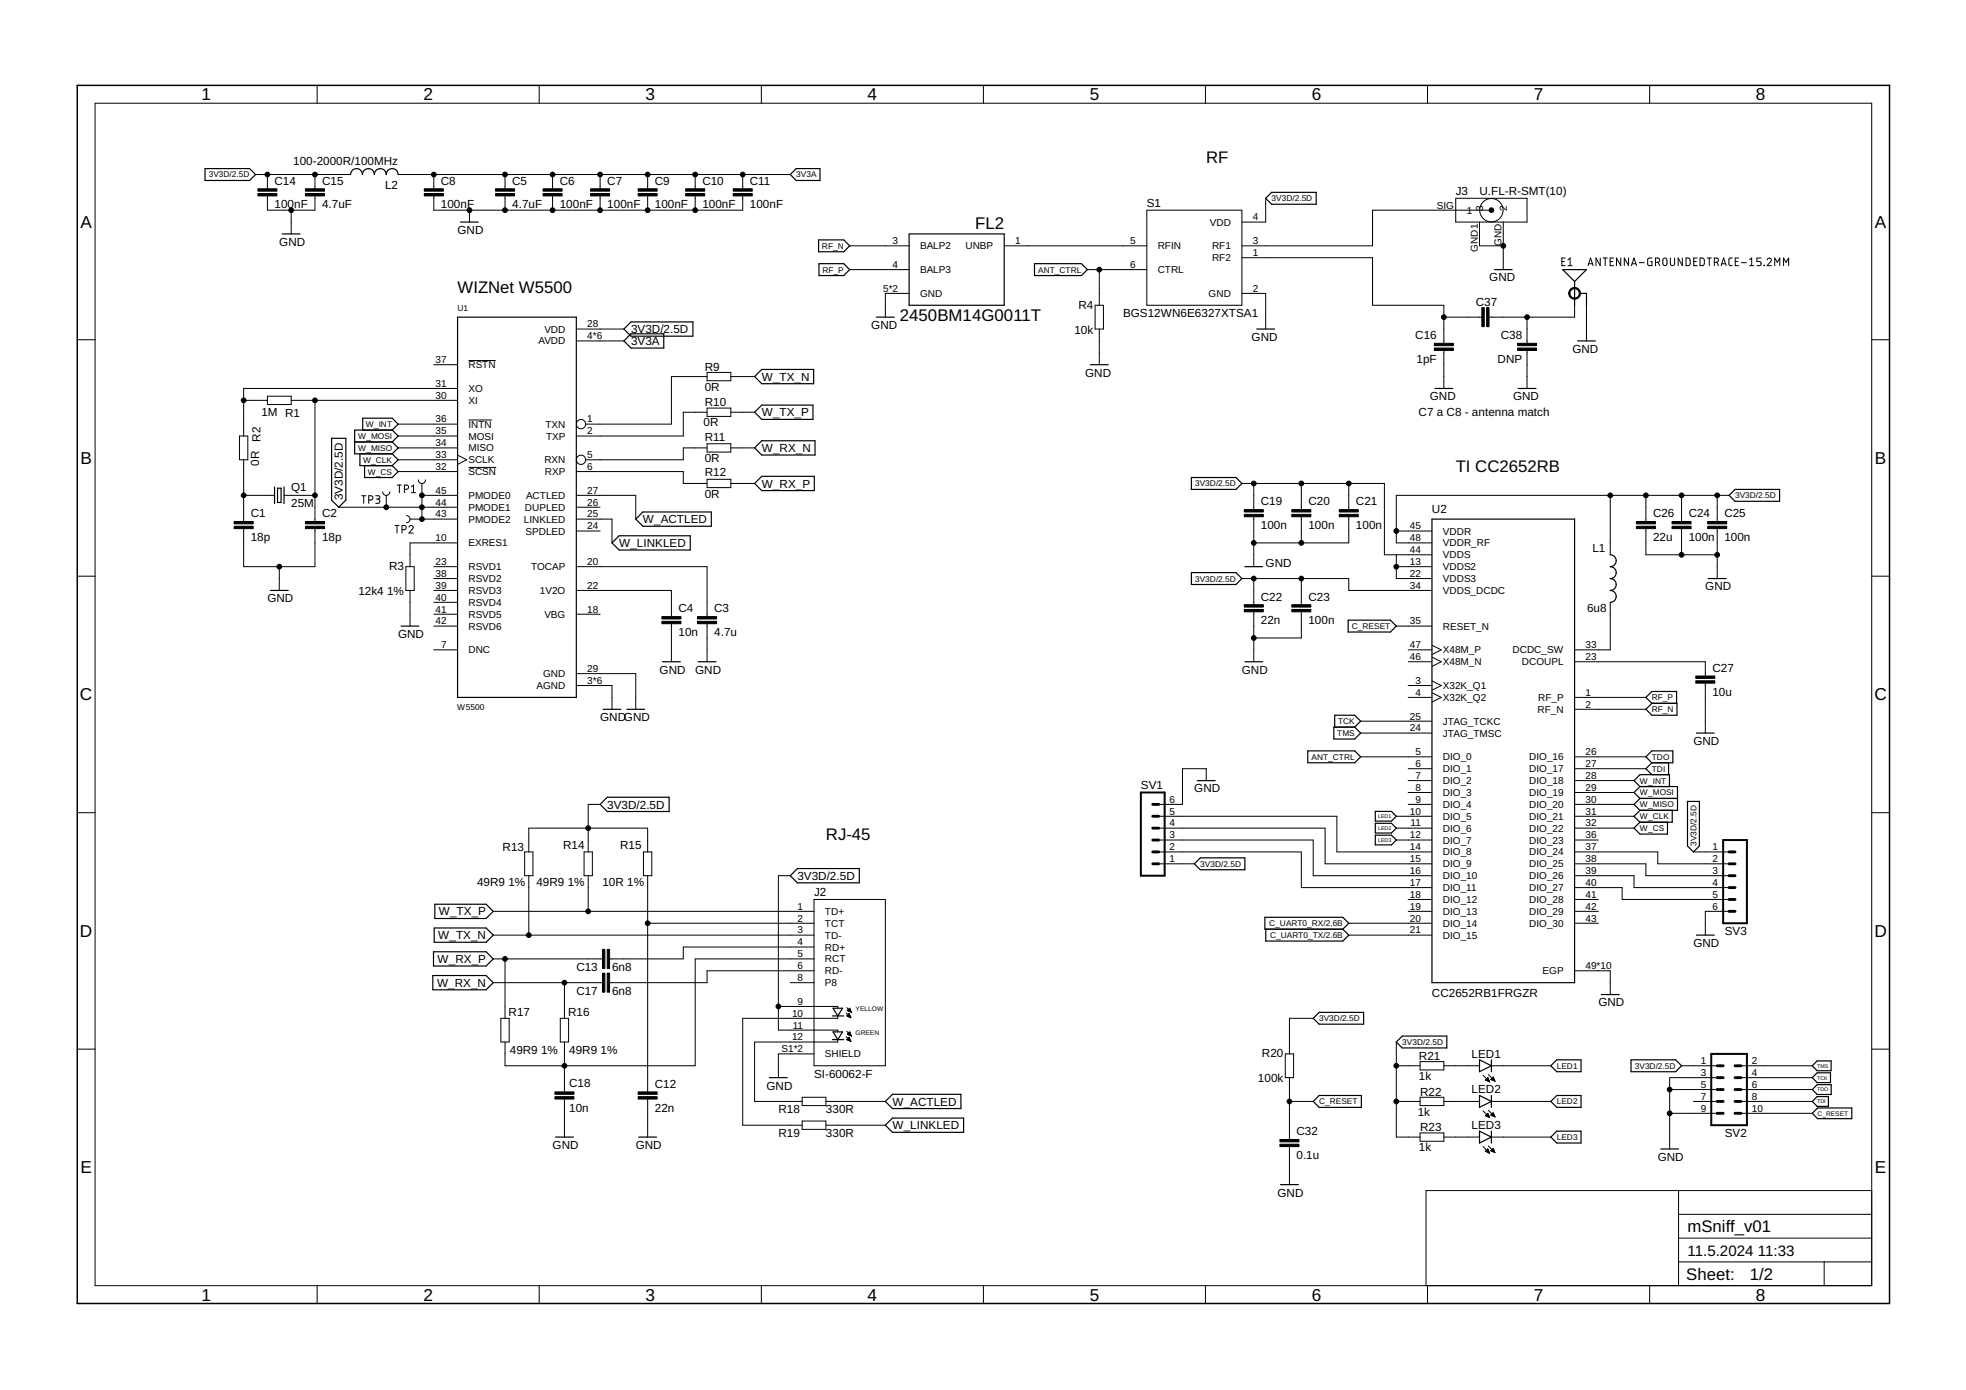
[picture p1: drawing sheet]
<svg xmlns="http://www.w3.org/2000/svg" width="420mm" height="297mm" viewBox="0 0 420 297" stroke-linecap="round" stroke-linejoin="round" font-family="sans-serif">
<g fill="none" stroke="#000" stroke-width=".21">
<path d="M67.8 18.2v3.9M115.2 18.2v3.9M162.7 18.2v3.9M210.2 18.2v3.9M257.6 18.2v3.9M305.1 18.2v3.9M352.6 18.2v3.9M20.3 22.1h379.7v252.6h-379.7zM54.6 37.3h20.3M57.1 37.3v3M67.3 37.3v3M85.1 37.3h83.8"/>
<path d="M92.7 37.3v3M107.9 37.3v3M118.1 37.3v3M128.2 37.3v3M138.4 37.3v3M148.6 37.3v3M158.7 37.3v3M57.1 41.9v3h10.2v-3M62.2 44.9v5.1M92.7 41.9v3h66v-3M100.3 44.9v2.6M107.9 41.9v3"/>
<path d="M118.1 41.9v3M128.2 41.9v3M138.4 41.9v3M148.6 41.9v3M181.6 52.5h12.7M181.6 57.6h12.7M214.6 52.5h30.5M232.4 57.6h12.7M234.9 57.6v7.6M245.1 44.9h20.3v20.3h-20.3zM265.4 55.1h27.9v10.1h15.3v8.2M270.5 42.4v5.1h-5.1"/>
<path d="M311.1 42.4h15.2v5.1h-15.2zM316.2 47.5v5h5.1M318.7 44.9h-25.4v7.6h-27.9M321.3 47.5v10.1M333.8 55.9h.5M334.5 55.1h-.7v1.7h.7M335.1 56.8h.9M335.1 55.5l.5-.4v1.7M339.4 56.8l.5-1.7 .6 1.7M339.5 56.4h.8M342 55.1v1.7l-.9-1.7v1.7M342.6 55.1h.9"/>
<path d="M343 55.1v1.7M344.1 55.9h.6M344.8 55.1h-.7v1.7h.7M346.4 55.1v1.7l-.9-1.7v1.7M348 55.1v1.7l-.9-1.7v1.7M348.7 56.8l.5-1.7 .5 1.7M348.8 56.4h.8M350.3 56.1h1.1M353 55.1h-.5l-.4 .3v1.2l.3 .1 .6 .1v-.9h-.2M353.8 56h.5a.46 .46 0 0 0 .4-.4 .46 .46 0 0 0-.4-.5h-.5v1.7M354.4 56l.3 .8M355.5 55.3l.3-.2 .3 .2 .2 1a.44 .44 0 0 1-.5 .5 .44 .44 0 0 1-.4-.5z"/>
<path d="M357 55.1v1.2a.46 .46 0 0 0 .4 .5 .46 .46 0 0 0 .5-.5v-1.2M359.5 55.1v1.7l-.9-1.7v1.7M360.3 55.1l.6 .1 .3 .2v1.1l-.3 .2-.6 .1zM362 55.9h.5M362.7 55.1h-.7v1.7h.7M363.3 55.1l.7 .1 .2 .2v.9l-.2 .4-.7 .1zM364.8 55.1h.9M365.3 55.1v1.7M366.4 56h.4a.46 .46 0 0 0 .5-.4 .46 .46 0 0 0-.5-.5h-.4v1.7M366.9 56l.4 .8M367.8 56.8l.6-1.7 .5 1.7M368 56.4h.8"/>
<path d="M370.2 55.1l-.5 .1-.2 .3v1.1l.2 .1 .5 .1M370.8 55.9h.6M371.6 55.1h-.8v1.7h.8M372.2 56.1h1M373.9 56.8h.9M373.9 55.5l.5-.4v1.7M376.4 55.1h-.9v.8h.5a.45 .45 0 0 1 .4 .4 .45 .45 0 0 1-.4 .5h-.5M377 56.7l.1 .1zM377.7 55.5a.44 .44 0 0 1 .6-.3 .44 .44 0 0 1 .1 .7l-.7 .9h.9M379.3 56.8v-1.7l.5 .9 .6-.9v1.7M381.2 56.8v-1.7l.5 .9 .5-.9v1.7M16.5 72.6h3.8"/>
<path d="M92.7 77.9h5.1M100.1 77h5.8M123.2 72.9h10.1M123.2 70.3h10.1M151.1 79.6h5.1v1.8h-5.1zM194.3 62.7h-5.1v5.1M234 65.2h1.8v5.1h-1.8zM234.9 70.3v7.6M265.4 62.7h5.1v7.6M308.6 74.9v8.1M308.6 67.8h8.1M326.3 67.8v5.6"/>
<path d="M326.3 74.9v8.1M336.5 65.2v2.6h-18.3M339 65.2v7.7M400 72.6h3.8M51.2 93.2h1.8v5.1h-1.8zM52.1 85.6h5M52.1 98.3v13.1M57.1 84.7h5.1v1.7h-5.1zM62.2 85.6h35.6M67.3 85.6v25.8M85.1 90.6h12.7M85.1 93.2h12.7"/>
<path d="M85.1 98.3h12.7M85.1 95.7h12.7M97.8 83h-45.7v10.2M97.8 97.3l2 1-2 .9M100.1 99.9h5.9M100.1 89.7h5M151.1 80.5h-7.6v10.1h-18.3M151.1 88.1h-5.1v5.1h-22.8M151.1 95.7h-5.1v2.6h-20.8M151.1 87.2h5.1v1.8h-5.1zM151.1 94.8h5.1v1.8h-5.1zM156.2 95.7h5.1"/>
<path d="M156.2 80.5h5.1M156.2 88.1h5.1M52.1 113v8.1h15.2v-8.1M52.1 105.9h6.6M60.7 105.9h6.6M72.4 108.4h25.4M77.3 105.9h.9M77.7 105.9v1.7M78.8 106.8h.4a.46 .46 0 0 0 .5-.4 .46 .46 0 0 0-.5-.5h-.4v1.7M80.3 105.9h.5a.36 .36 0 0 1 .4 .4 .36 .36 0 0 1-.4 .4h-.3M80.8 106.7a.46 .46 0 0 1 .4 .4 .46 .46 0 0 1-.4 .5h-.5M81.8 105.1a.76 .76 0 0 0 .7 .8 .76 .76 0 0 0 .8-.8"/>
<path d="M82.5 105.9v2.5M84.4 112.3h.9M84.8 112.3v1.6M84.9 103.7h.9M85.1 100.8h12.7M85.3 103.7v1.6M85.9 113.2h.5a.46 .46 0 0 0 .4-.5 .46 .46 0 0 0-.4-.4h-.5v1.6M86.4 104.6h.5a.46 .46 0 0 0 .4-.5 .46 .46 0 0 0-.4-.4h-.5v1.6M86.9 110.2a.76 .76 0 0 1 .7 .7 .76 .76 0 0 1-.7 .8M87.4 112.6a.45 .45 0 0 1 .6-.3 .45 .45 0 0 1 .2 .7l-.8 .9h.9M87.6 110.9h10.2M87.9 104l.5-.3v1.6"/>
<path d="M87.9 105.3h.9M89.4 102.6a.76 .76 0 0 0 .8 .7 .76 .76 0 0 0 .7-.7M90.2 105.9h7.6M90.2 103.3v7.6M97.8 116h-10.2v5.1M123.2 100.8h22.8v2.5h5.1M123.2 113.5h5M123.2 110.9h7.6v5.1M123.2 108.4h5M123.2 105.9h12.7v5M151.1 102.4h5.1v1.8h-5.1zM156.2 103.3h5.1"/>
<path d="M265.4 103.3h30.5v15.3h10.1M267.9 103.3v5.6M267.9 110.4v10.7M278.1 103.3v5.6M278.1 110.4v5.6M288.2 110.4v5.6h-20.3M288.2 103.3v5.6M298.4 113.5h7.6M298.4 118.6v5h7.6M344.1 105.9v12.7M351.7 113v5.6h15.3M351.7 105.9v5.5"/>
<path d="M359.4 105.9v5.5M359.4 113v5.6M367 105.9v5.5M367 113v10.6M369.5 105.9h-71.1v10.1h7.6M16.5 123.1h3.8M59.7 121.1v5.1M86.7 121.1h1.8v5.1h-1.8zM87.6 126.2v7.6M92.7 138.9h5.1M92.7 131.3h5.1M92.7 121.1h5.1"/>
<path d="M92.7 126.2h5.1M92.7 123.6h5.1M92.7 128.7h5.1M92.7 133.8h5.1M123.2 131.3h5M123.2 121.1h27.9v10.7M123.2 126.2h20.3v5.6M143.5 133.3v8.1M151.1 133.3v8.1M265.4 123.6h22.8v2.6h17.8M267.9 123.6v5.6M267.9 130.7v10.7"/>
<path d="M278.1 123.6v5.6M278.1 130.7v5.6h-10.2M298.4 121.1h7.6M298.4 133.8h7.6M300.9 138.9h5.1M306 137.9l2 1-2 1M344.1 128.7v10.2h-7.6M400 123.1h3.8M123.2 146.5h7.6v5.1M123.2 144h12.7v7.6M290.8 154.1h15.2M290.8 156.7h15.2"/>
<path d="M300.9 146.5h5.1M300.9 141.4h5.1M300.9 149h5.1M306 145.5l2 1-2 1M306 148l2 1-2 1M306 140.4l2 1-2 1M336.5 141.4h27.9v3.1M336.5 151.6h15.2M336.5 149h15.2M364.4 146v10.7M16.5 173.7h3.8M128.2 171.9h-2.5v10.2"/>
<path d="M247.6 174.4h38.1v7.7h20.3M247.6 177h35.6v7.6h22.8M247.6 179.5h33v7.6h25.4M257.8 166.8v-2.5h-5.1v7.6h-5.1M290.8 161.7h15.2M298.4 174.4h7.6M298.4 177h7.6M298.4 179.5h7.6M300.9 164.3h5.1M300.9 166.8h5.1M300.9 169.4h5.1M300.9 171.9h5.1"/>
<path d="M336.5 161.7h15.2M336.5 164.3h15.2M336.5 166.8h12.7M336.5 169.4h12.7M336.5 171.9h12.7M336.5 174.4h12.7M336.5 177h12.7M336.5 179.5h5.1M400 173.7h3.8M105.4 194.8h68.6M105.4 199.8h68.6M112.1 182.1h1.8v5h-1.8z"/>
<path d="M113 182.1v-5.1h25.4v5.1M113 187.1v12.7M124.8 182.1h1.8v5h-1.8zM125.7 187.1v7.7M137.5 182.1h1.8v5h-1.8zM138.4 197.3h35.6M138.4 187.1v46.2M168.9 187.1h-2.6v33h12.7v.3M174 192.2h15.2v35.6h-15.2zM247.6 182.1h30.5v7.6h27.9M247.6 184.6h7.6M288.2 197.3h17.8"/>
<path d="M288.2 199.8h17.8M300.9 192.2h5.1M300.9 194.8h5.1M336.5 182.1h17.8v2.5h15.2M336.5 184.6h15.2v2.5h17.8M336.5 187.1h12.7v2.6h20.3M336.5 189.7h10.2v2.5h22.8M336.5 192.2h5.1M336.5 194.8h5.1M336.5 197.3h5.1M361.9 182.1h7.6M369.5 194.8h-5.1v5"/>
<path d="M105.4 204.9h23.4M105.4 210h23.4M107 217.6h1.8v5.1h-1.8zM107.9 204.9v12.7M119.7 217.6h1.8v5.1h-1.8zM120.6 210v7.6M166.3 215.1h12.7v.2M168.9 210h5.1M174 207.5h-22.9v2.5h-20.8M174 204.9h-25.4v22.9h-40.7v-5.1M174 202.4h-28v2.5h-15.7M179 217.2v.4h-20.3v22.9h12.7"/>
<path d="M180.8 216.5l1 1M181 215.3l1 1M181 217.1l.5-.5 .3 .9zM181 217h.7M181.1 216l.9 .3M181.1 215.9h.7M181.1 217.1h.6M181.1 216.9h.5M181.2 215.8h.6M181.3 216.8h.2M181.3 215.7h.4M181.4 216.1h.5"/>
<path d="M181.4 217.3h.4M181.4 216.7h.1M181.4 215.6h.3M181.6 215.5h.1M181.6 215.5l.4 .8M181.6 215.5l-.5 .5M181.6 216.2h.3M181.7 217.4h.1M181.9 216.3h.1M280.6 217.6h-5v7.6M336.5 207.5h7.6v5M16.5 224.2h3.8"/>
<path d="M120.6 222.7v10.6M120.6 234.9v8.1M138.4 234.9v8.1M171.4 234.5h5.1v1.8h-5.1zM171.4 239.6h5.1v1.7h-5.1zM174 225.2h-7.7v5.1M176.5 235.4h12.7M179 222.3v.4h-17.7v12.7h10.1M180.8 221.5l1 1M181 220.4l1 1M181 222.2l.5-.5 .3 .8zM181 222.1h.7"/>
<path d="M181.1 222.2h.6M181.1 221l.5-.5 .4 .9zM181.1 221h.7M181.1 222h.5M181.2 220.9h.6M181.3 221.9h.2M181.3 221.1h.5M181.3 220.8h.4M181.3 222.3h.5M181.4 221.7h.1M181.5 220.7h.2M181.6 220.5v.1"/>
<path d="M181.6 221.3h.3M181.6 222.5h.2M181.9 221.4h.1M274.7 225.2h1.8v5.1h-1.8zM275.6 230.3v13.2M275.6 235.4h5M298.4 227.8h5.1M298.4 235.4h5.1M298.4 222.7v20.3h5.1M303.5 226.9h5.1v1.7h-5.1zM303.5 234.5h5.1v1.8h-5.1zM308.6 227.8h7.6"/>
<path d="M308.6 235.4h7.6M316.9 229.8l1.4 1.4M316.9 237.4l1.4 1.4M317.5 238.4l.5-.5 .3 .9zM317.5 230.8h.7M317.5 238.4h.7M317.6 230.7h.5M317.6 238.3h.5M317.6 238.5h.6M317.7 230.9h.5M317.7 230.5h.4M317.8 238.1h.3"/>
<path d="M317.9 230.4h.1M317.9 238h.1M317.9 238.6h.4M318 230.3l-.5 .5 .8 .4M318 230.3l.3 .9M318 231h.3M318 230.3h.1M318.1 229.7l1.4 1.4M318.1 237.3l1.4 1.4M318.2 238.7h.1M318.3 231.1h.1M318.6 238.3l.5-.5 .4 .9z"/>
<path d="M318.6 230.7h.7M318.6 238.3h.7M318.7 227.8h12.7M318.7 235.4h12.7M318.7 230.5h.6M318.8 238.1h.5M318.8 238.4h.6M318.9 230.8h.5M318.9 230.4h.3M318.9 238h.3M319 230.3h.2M319 237.9h.2"/>
<path d="M319.1 238.5h.3M319.1 230.2l-.5 .5 .9 .4M319.1 230.2l.4 .9M319.1 230.2h.1M319.1 230.9h.3M319.4 238.6h.1M319.4 231h.1M356.8 232.8h10.2M356.8 237.9h10.2M359.4 227.8h7.6M361.9 235.4h5.1M367 230.3h-10.2v15.2"/>
<path d="M372.1 230.3h15.2M372.1 227.8h15.2M372.1 232.8h15.2M372.1 235.4h15.2M372.1 237.9h15.2M400 224.2h3.8M176.5 240.5h12.7M275.6 245v8.2M303.5 242.1h5.1v1.8h-5.1zM308.6 243h7.6M316.9 245l1.4 1.4M317.5 246l.5-.5 .3 .9z"/>
<path d="M317.5 246h.7M317.6 246.1h.6M317.6 245.9h.5M317.8 245.7h.3M317.9 246.2h.4M317.9 245.6h.1M318.1 244.9l1.4 1.4M318.2 246.3h.1M318.6 245.9l.5-.5 .4 .9zM318.7 245.9h.6M318.7 243h12.7M318.7 246h.7"/>
<path d="M318.8 245.7h.5M318.9 245.6h.3M319 245.5h.2M319 246.1h.4M319.3 246.2h.2M358.7 254.4v20.3M358.7 259.5h41.3M400 254.4h-95.2v20.3M67.8 274.7v3.9M115.2 274.7v3.9M162.7 274.7v3.9M210.2 274.7v3.9"/>
<path d="M257.6 274.7v3.9M305.1 274.7v3.9M352.6 274.7v3.9M358.7 269.7h41.3M358.7 264.6h41.3M389.8 269.7v5"/>
<circle cx="318.7" cy="44.9" r="2.5"/>
<circle cx="124.2" cy="90.6" r=".99"/>
<circle cx="124.2" cy="98.3" r=".99"/>
</g>
<g fill="none" stroke="#000" stroke-width=".25">
<path d="M43.8 36h9.5l1.3 1.3-1.3 1.3h-9.5zM74.9 37.3a1.27 1.27 0 0 1 1.3-1.3 1.27 1.27 0 0 1 1.3 1.3 1.27 1.27 0 0 1 1.2-1.3 1.27 1.27 0 0 1 1.3 1.3 1.27 1.27 0 0 1 1.3-1.3 1.27 1.27 0 0 1 1.2 1.3 1.27 1.27 0 0 1 1.3-1.3 1.27 1.27 0 0 1 1.3 1.3M168.9 37.3l1.3-1.3h5v2.6h-5zM60.3 50h3.8M98.4 47.5h3.8M174.9 51.3h5.4l1.3 1.2-1.3 1.3h-5.4zM175 56.3h5.3l1.3 1.3-1.3 1.3h-5.3zM194.3 50h20.3v15.2h-20.3zM221.1 56.3h10l1.3 1.3-1.3 1.3h-10zM270.5 42.4l1.3-1.3h9.5v2.5h-9.5zM319.4 57.6h3.8M334 57.6h5l-2.5 2.6z"/>
<path d="M97.8 67.8h25.4v81.2h-25.4zM134.9 68.8h13.2v3h-13.2l-1.6-1.5zM134.9 71.3h7v3.1h-7l-1.6-1.5zM162.8 79h11.1v3h-11.1l-1.5-1.5zM187.3 67.8h3.8M233 77.9h3.8M268.6 70.3h3.8M336.5 60.2v5M337.1 72.9h3.9M337.8 62.7h1.2v2.5M70.9 93.7h3v13.2l-1.5 1.5-1.5-1.5zM75.8 94.4h8"/>
<path d="M76.9 97v2.5h6.9M77.5 91.9v-2.5h6.3l1.3 1.2-1.3 1.3M77.9 99.5v2.5h5.9l1.3-1.2-1.3-1.3M83.8 94.4l1.3 1.3-1.3 1.3M83.8 91.9l1.3 1.3-1.3 1.2M83.8 91.9h-8v5.1h8M83.8 97l1.3 1.3-1.3 1.2M161.3 95.7l1.5-1.5h11.4v3h-11.4zM162.8 86.6h10.9v3h-10.9l-1.5-1.5zM306.7 83h3.8M324.4 83h3.9M58.7 104.1v3.5"/>
<path d="M59.3 104.3h.8v3.1h-.8zM60.7 104.1v3.5M130.8 116l1.5-1.5h15.2v3h-15.2zM135.9 110.9l1.5-1.5h14.6v3.1h-14.6zM161.3 103.3l1.5-1.5h11.2v3h-11.2zM254.6 102h9.5l1.3 1.3-1.3 1.3h-9.5zM306 110.9h30.5v99.1h-30.5zM344.1 118.6a1.27 1.27 0 0 1 1.3 1.2 1.27 1.27 0 0 1-1.3 1.3 1.27 1.27 0 0 1 1.3 1.3 1.27 1.27 0 0 1-1.3 1.2 1.27 1.27 0 0 1 1.3 1.3 1.27 1.27 0 0 1-1.3 1.3 1.27 1.27 0 0 1 1.3 1.2 1.27 1.27 0 0 1-1.3 1.3M370.8 104.6h9.5v2.5h-9.5l-1.3-1.2zM57.8 126.2h3.8M85.7 133.8h3.8M254.6 122.4h9.5l1.3 1.2-1.3 1.3h-9.5z"/>
<path d="M266 121.1h3.9M288.1 132.5h9l1.3 1.3-1.3 1.3h-9zM365.1 123.6h3.8M128.9 151.6h3.8M134 151.6h3.8M141.6 141.4h3.8M149.2 141.4h3.8M266 141.4h3.9M285.1 155.4h4.4l1.3 1.3-1.3 1.2h-4.4zM285.2 155.4v-2.6h4.3l1.3 1.3-1.3 1.3M353 150.3l-1.3-1.3 1.3-1.2h5.3v2.5M353 150.3h5.4v2.5h-5.4l-1.3-1.2z"/>
<path d="M362.5 156.7h3.9M129.8 170.4h13.2v3h-13.2l-1.6-1.5zM255.9 166.8h3.8M279.5 160.5h10l1.3 1.2-1.3 1.3h-10zM293.9 175.9h3.5l1 1.1-1 1h-3.5zM293.9 173.4h3.5l1 1-1 1.1h-3.5zM293.9 178.5h3.5l1 1-1 1.1h-3.5zM350.5 170.6l-1.3 1.3 1.3 1.3M350.5 168.1l-1.3-1.3 1.3-1.3h6.3v2.6M350.5 168.1l-1.3 1.3 1.3 1.2M350.5 168.1h8v5.1h-8M350.5 170.6h8"/>
<path d="M350.5 173.2l-1.3 1.2 1.3 1.3M350.5 175.7l-1.3 1.3 1.3 1.2h5.9v-2.5M351.7 161.7l1.3-1.2h4.5v2.5h-4.5zM353 163l-1.3 1.3 1.3 1.2M356.6 163v2.5M357.4 173.2v2.5h-6.9M360.6 171.3h2.6v9.5l-1.3 1.3-1.3-1.3zM92.8 198.3h11.1l1.5 1.5-1.5 1.6h-11.1zM92.9 193.2h11l1.5 1.6-1.5 1.5h-11zM170.4 185.6h13.2v3.1h-13.2l-1.5-1.6zM255.2 184.6l1.3-1.3h9.5v2.6h-9.5zM270.3 196h16.7l1.2 1.3-1.2 1.3h-16.7z"/>
<path d="M270.5 198.6v2.5h16.5l1.2-1.3-1.2-1.2M362.5 199.8h3.9M92.5 208.5h11.4l1.5 1.5-1.5 1.5h-11.4zM92.6 203.4h11.3l1.5 1.5-1.5 1.5h-11.3zM177.9 217.1h2.4M178 215.5h2.1l-1.1 1.6zM280.6 217.6l1.3-1.3h9.5v2.6h-9.5zM342.2 212.5h3.8M164.4 230.3h3.9M177.9 222.2h2.4M178 220.5h2.1l-1.1 1.7zM189.2 235.4l1.5-1.6h14.7v3.1h-14.7z"/>
<path d="M280.6 235.4l1.3-1.3h9v2.5h-9zM298.4 222.7l1.3-1.3h9.5v2.5h-9.5zM316.2 226.5l2.5 1.3-2.5 1.2zM316.2 234.1l2.5 1.3-2.5 1.2zM318.7 226.5v2.5M318.7 234.1v2.5M331.4 227.8l1.3-1.3h5.2v2.5h-5.2zM332.7 234.1h5.2v2.5h-5.2l-1.3-1.2zM348.6 226.5h9.5l1.3 1.3-1.3 1.2h-9.5zM387.3 227.8l1-1.1h3v2.1h-3zM387.3 230.3l1-1h2.9v2.1h-2.9zM387.3 232.8l1-1h3.1v2.1h-3.1z"/>
<path d="M387.3 235.4l1-1.1h2.5v2.1h-2.5zM388.5 236.8h7.3v2.3h-7.3l-1.2-1.2zM118.7 243h3.8M136.5 243h3.8M189.2 240.5l1.5-1.6h15.2v3.1h-15.2zM273.7 253.2h3.8M316.2 241.7l2.5 1.3-2.5 1.3zM318.7 241.7v2.6M331.4 243l1.3-1.3h5.2v2.6h-5.2zM354.9 245.5h3.8"/>
</g>
<g fill="#000" stroke="#000" stroke-width=".21">
<path d="M55.1 41.4h4.1v.5h-4.1zM55.1 40.3h4.1v.6h-4.1zM65.3 41.4h4v.5h-4zM65.3 40.3h4v.6h-4zM90.7 41.4h4v.5h-4zM90.7 40.3h4v.6h-4zM105.9 41.4h4.1v.5h-4.1zM105.9 40.3h4.1v.6h-4.1zM116.1 41.4h4v.5h-4zM116.1 40.3h4v.6h-4zM126.2 41.4h4.1v.5h-4.1zM126.2 40.3h4.1v.6h-4.1z"/>
<path d="M136.4 41.4h4v.5h-4zM136.4 40.3h4v.6h-4zM146.5 41.4h4.1v.5h-4.1zM146.5 40.3h4.1v.6h-4.1zM156.7 41.4h4.1v.5h-4.1zM156.7 40.3h4.1v.6h-4.1zM306.5 74.4h4.1v.5h-4.1zM306.5 73.4h4.1v.5h-4.1zM316.7 65.7h.5v4.1h-.5zM317.7 65.7h.5v4.1h-.5zM324.3 73.4h4.1v.5h-4.1zM324.3 74.4h4.1v.5h-4.1z"/>
<path d="M50 112.5h4.1v.5h-4.1zM50 111.4h4.1v.6h-4.1zM65.3 112.5h4v.5h-4zM65.3 111.4h4v.6h-4zM265.9 109.9h4.1v.5h-4.1zM265.9 108.9h4.1v.5h-4.1zM276.1 109.9h4v.5h-4zM276.1 108.9h4v.5h-4zM286.2 109.9h4.1v.5h-4.1zM286.2 108.9h4.1v.5h-4.1zM349.7 112.5h4.1v.5h-4.1zM349.7 111.4h4.1v.6h-4.1z"/>
<path d="M357.3 112.5h4.1v.5h-4.1zM357.3 111.4h4.1v.6h-4.1zM365 112.5h4v.5h-4zM365 111.4h4v.6h-4zM141.5 132.8h4v.5h-4zM141.5 131.8h4v.5h-4zM149.1 132.8h4v.5h-4zM149.1 131.8h4v.5h-4zM265.9 130.2h4.1v.5h-4.1zM265.9 129.2h4.1v.5h-4.1zM276.1 130.2h4v.5h-4zM276.1 129.2h4v.5h-4z"/>
<path d="M362.4 145.5h4.1v.5h-4.1zM362.4 144.5h4.1v.5h-4.1zM128.8 202.9h.5v4h-.5zM128.8 208h.5v4h-.5zM129.8 202.9h.5v4h-.5zM129.8 208h.5v4h-.5zM118.6 233.3h4.1v.5h-4.1zM118.6 234.4h4.1v.5h-4.1zM136.4 234.4h4v.5h-4zM136.4 233.3h4v.5h-4zM273.5 244.5h4.1v.5h-4.1zM273.5 243.5h4.1v.5h-4.1z"/>
</g>
<g fill="#000" stroke="#000" stroke-width=".21">
<path d="M335.6 61.8a1.26 1.26 0 0 1 2 .2 1.26 1.26 0 0 1-.7 1.9 1.26 1.26 0 0 1-1.6-1.2h.2a1.01 1.01 0 0 1 1.5-.9 1.01 1.01 0 0 1 .1 1.7 1.01 1.01 0 0 1-1.6-.6v-.2h-.2z" fill-rule="evenodd"/>
<circle cx="57.1" cy="37.3" r=".51"/>
<circle cx="67.3" cy="37.3" r=".51"/>
<circle cx="92.7" cy="37.3" r=".51"/>
<circle cx="107.9" cy="37.3" r=".51"/>
<circle cx="118.1" cy="37.3" r=".51"/>
<circle cx="128.2" cy="37.3" r=".51"/>
<circle cx="138.4" cy="37.3" r=".51"/>
<circle cx="148.6" cy="37.3" r=".51"/>
<circle cx="158.7" cy="37.3" r=".51"/>
<circle cx="62.2" cy="44.9" r=".51"/>
<circle cx="100.3" cy="44.9" r=".51"/>
<circle cx="107.9" cy="44.9" r=".51"/>
<circle cx="118.1" cy="44.9" r=".51"/>
<circle cx="128.2" cy="44.9" r=".51"/>
<circle cx="138.4" cy="44.9" r=".51"/>
<circle cx="148.6" cy="44.9" r=".51"/>
<circle cx="234.9" cy="57.6" r=".51"/>
<circle cx="318.7" cy="44.9" r=".5"/>
<circle cx="321.3" cy="52.5" r=".51"/>
<circle cx="308.6" cy="67.8" r=".51"/>
<circle cx="326.3" cy="67.8" r=".51"/>
<circle cx="52.1" cy="85.6" r=".51"/>
<circle cx="67.3" cy="85.6" r=".51"/>
<circle cx="52.1" cy="105.9" r=".51"/>
<circle cx="67.3" cy="105.9" r=".51"/>
<circle cx="82.5" cy="108.4" r=".51"/>
<circle cx="90.2" cy="110.9" r=".51"/>
<circle cx="90.2" cy="105.9" r=".51"/>
<circle cx="90.2" cy="108.4" r=".51"/>
<circle cx="267.9" cy="116" r=".51"/>
<circle cx="267.9" cy="103.3" r=".51"/>
<circle cx="278.1" cy="116" r=".51"/>
<circle cx="278.1" cy="103.3" r=".51"/>
<circle cx="288.2" cy="103.3" r=".51"/>
<circle cx="298.4" cy="113.5" r=".51"/>
<circle cx="344.1" cy="105.9" r=".51"/>
<circle cx="351.7" cy="105.9" r=".51"/>
<circle cx="359.4" cy="118.6" r=".51"/>
<circle cx="359.4" cy="105.9" r=".51"/>
<circle cx="367" cy="118.6" r=".51"/>
<circle cx="367" cy="105.9" r=".51"/>
<circle cx="59.7" cy="121.1" r=".51"/>
<circle cx="267.9" cy="136.3" r=".51"/>
<circle cx="267.9" cy="123.6" r=".51"/>
<circle cx="278.1" cy="123.6" r=".51"/>
<circle cx="298.4" cy="121.1" r=".51"/>
<circle cx="125.7" cy="177" r=".51"/>
<circle cx="113" cy="199.8" r=".51"/>
<circle cx="125.7" cy="194.8" r=".51"/>
<circle cx="138.4" cy="197.3" r=".51"/>
<circle cx="107.9" cy="204.9" r=".51"/>
<circle cx="120.6" cy="210" r=".51"/>
<circle cx="166.3" cy="215.1" r=".51"/>
<circle cx="120.6" cy="227.8" r=".51"/>
<circle cx="275.6" cy="235.4" r=".51"/>
<circle cx="298.4" cy="235.4" r=".51"/>
<circle cx="298.4" cy="227.8" r=".51"/>
<circle cx="356.8" cy="232.8" r=".51"/>
<circle cx="356.8" cy="237.9" r=".51"/>
</g>
<path d="M243.8 169.4h5.1v17.7h-5.1zM368.3 179.5h5v17.8h-5zM365.7 225.2h7.6v15.3h-7.6z" fill="none" stroke="#000" stroke-width=".42"/>
<g fill="none" stroke="#000" stroke-width=".61">
<path d="M246.4 179.5h1.2M246.4 174.4h1.2M246.4 177h1.2M246.4 171.9h1.2M246.4 182.1h1.2M246.4 184.6h1.2M369.5 182.1h1.3M369.5 184.6h1.3M369.5 187.1h1.3M369.5 192.2h1.3M369.5 189.7h1.3M369.5 194.8h1.3"/>
<path d="M367 232.8h1.3M367 230.3h1.3M367 227.8h1.3M367 237.9h1.3M367 235.4h1.3M370.8 232.8h1.3M370.8 230.3h1.3M370.8 227.8h1.3M370.8 237.9h1.3M370.8 235.4h1.3"/>
</g>
<path d="M16.5 18.2h387.3v260.4h-387.3z" fill="none" stroke="#000" stroke-width=".32"/>
<g font-size="3.7">
<text x="43" y="21.4">1</text>
<text x="90.5" y="21.4">2</text>
<text x="138" y="21.4">3</text>
<text x="185.4" y="21.4">4</text>
<text x="232.9" y="21.4">5</text>
<text x="280.3" y="21.4">6</text>
<text x="327.8" y="21.4">7</text>
<text x="375.3" y="21.4">8</text>
<text x="17.2" y="48.6">A</text>
<text x="400.7" y="48.6">A</text>
<text x="17.2" y="99.2">B</text>
<text x="400.7" y="99.2">B</text>
<text x="17.1" y="149.7">C</text>
<text x="400.6" y="149.7">C</text>
<text x="17.1" y="200.2">D</text>
<text x="400.6" y="200.2">D</text>
<text x="17.2" y="250.8">E</text>
<text x="400.7" y="250.8">E</text>
<text x="43" y="277.9">1</text>
<text x="90.5" y="277.9">2</text>
<text x="138" y="277.9">3</text>
<text x="185.4" y="277.9">4</text>
<text x="232.9" y="277.9">5</text>
<text x="280.3" y="277.9">6</text>
<text x="327.8" y="277.9">7</text>
<text x="375.3" y="277.9">8</text>
</g>
<g font-size="3.6">
<text x="257.8" y="34.8">RF</text>
<text x="208.4" y="49">FL2</text>
<text x="97.8" y="62.7">WIZNet W5500</text>
<text x="192.3" y="68.6">2450BM14G0011T</text>
<text x="311.1" y="100.8">TI CC2652RB</text>
<text x="176.5" y="179.5">RJ-45</text>
<text x="360.6" y="263.3">mSniff_v01</text>
<text x="360.4" y="273.6">Sheet:</text>
<text x="374" y="273.5">1/2</text>
</g>
<g font-size="3.2">
<text x="360.6" y="268.4">11.5.2024</text>
<text x="375.7" y="268.4">11:33</text>
</g>
<g font-size="2.5">
<text x="62.7" y="35.3">100-2000R/100MHz</text>
<text x="58.7" y="39.5">C14</text>
<text x="68.8" y="39.5">C15</text>
<text x="82.3" y="40.3">L2</text>
<text x="94.2" y="39.5">C8</text>
<text x="109.5" y="39.5">C5</text>
<text x="119.6" y="39.5">C6</text>
<text x="129.8" y="39.5">C7</text>
<text x="139.9" y="39.5">C9</text>
<text x="150.1" y="39.5">C10</text>
<text x="160.3" y="39.5">C11</text>
<text x="311.1" y="41.6">J3</text>
<text x="316.2" y="41.6">U.FL-R-SMT(10)</text>
<text x="58.7" y="44.5">100nF</text>
<text x="68.8" y="44.5">4.7uF</text>
<text x="94.2" y="44.5">100nF</text>
<text x="109.5" y="44.5">4.7uF</text>
<text x="119.6" y="44.5">100nF</text>
<text x="129.8" y="44.5">100nF</text>
<text x="139.9" y="44.5">100nF</text>
<text x="150.1" y="44.5">100nF</text>
<text x="160.3" y="44.5">100nF</text>
<text x="245.1" y="44.2">S1</text>
<text x="59.7" y="52.5">GND</text>
<text x="97.8" y="50">GND</text>
<text x="230.5" y="66">R4</text>
<text x="315.4" y="65.4">C37</text>
<text x="318.3" y="60.2">GND</text>
<text x="134.9" y="71.2">3V3D/2.5D</text>
<text x="186.2" y="70.3">GND</text>
<text x="229.6" y="71.3">10k</text>
<text x="240" y="67.8">BGS12WN6E6327XTSA1</text>
<text x="134.9" y="73.7">3V3A</text>
<text x="267.5" y="72.8">GND</text>
<text x="302.5" y="72.5">C16</text>
<text x="302.7" y="77.5">1pF</text>
<text x="320.1" y="77.5">DNP</text>
<text x="320.7" y="72.5">C38</text>
<text x="336" y="75.4">GND</text>
<text x="150.6" y="83.5">0R</text>
<text x="150.6" y="79.2">R9</text>
<text x="162.8" y="81.4">W_TX_N</text>
<text x="231.9" y="80.5">GND</text>
<text x="55.9" y="88.8">1M R1</text>
<text x="150.6" y="86.8">R10</text>
<text x="162.8" y="89">W_TX_P</text>
<text x="303.2" y="88.8">C7 a C8 - antenna match</text>
<text x="305.6" y="85.5">GND</text>
<text x="323.3" y="85.5">GND</text>
<text x="55.6" y="94.4" transform="rotate(-90 55.6 94.4)">R2</text>
<text x="150.4" y="91.1">0R</text>
<text x="150.6" y="94.2">R11</text>
<text x="55.4" y="99.5" transform="rotate(-90 55.4 99.5)">0R</text>
<text x="150.6" y="98.8">0R</text>
<text x="150.6" y="101.8">R12</text>
<text x="162.8" y="96.6">W_RX_N</text>
<text x="62.2" y="104.8">Q1</text>
<text x="73.3" y="106.9" transform="rotate(-90 73.3 106.9)">3V3D/2.5D</text>
<text x="150.6" y="106.4">0R</text>
<text x="162.8" y="104.2">W_RX_P</text>
<text x="53.6" y="110.6">C1</text>
<text x="62.2" y="108.4">25M</text>
<text x="68.8" y="110.6">C2</text>
<text x="137.4" y="111.8">W_ACTLED</text>
<text x="269.5" y="113.1">100n</text>
<text x="269.5" y="108">C19</text>
<text x="279.6" y="113.1">100n</text>
<text x="279.6" y="108">C20</text>
<text x="289.8" y="113.1">100n</text>
<text x="289.8" y="108">C21</text>
<text x="306" y="109.7">U2</text>
<text x="353.3" y="110.6">C26</text>
<text x="360.9" y="110.6">C24</text>
<text x="368.5" y="110.6">C25</text>
<text x="53.6" y="115.6">18p</text>
<text x="68.8" y="115.6">18p</text>
<text x="132.3" y="116.9">W_LINKLED</text>
<text x="340.3" y="118.1">L1</text>
<text x="353.3" y="115.6">22u</text>
<text x="360.9" y="115.6">100n</text>
<text x="368.5" y="115.6">100n</text>
<text x="83.2" y="121.8">R3</text>
<text x="270.5" y="121.1">GND</text>
<text x="57.1" y="128.7">GND</text>
<text x="76.6" y="127.2">12k4</text>
<text x="82.7" y="127.2">1%</text>
<text x="145" y="130.9">C4</text>
<text x="152.6" y="130.9">C3</text>
<text x="269.5" y="128.3">C22</text>
<text x="279.6" y="128.3">C23</text>
<text x="339.2" y="130.8">6u8</text>
<text x="364.4" y="126.2">GND</text>
<text x="85.1" y="136.3">GND</text>
<text x="145" y="136">10n</text>
<text x="152.6" y="136">4.7u</text>
<text x="269.5" y="133.4">22n</text>
<text x="279.6" y="133.4">100n</text>
<text x="141" y="144">GND</text>
<text x="148.6" y="144">GND</text>
<text x="265.4" y="144">GND</text>
<text x="366" y="143.6">C27</text>
<text x="366" y="148.7">10u</text>
<text x="128.3" y="154.1">GNDGND</text>
<text x="361.9" y="159.2">GND</text>
<text x="129.8" y="172.8">3V3D/2.5D</text>
<text x="243.8" y="168.6">SV1</text>
<text x="255.2" y="169.4">GND</text>
<text x="107.4" y="181.8">R13</text>
<text x="120.4" y="181.5">R14</text>
<text x="132.6" y="181.5">R15</text>
<text x="101.9" y="189.4">49R9</text>
<text x="108.6" y="189.4">1%</text>
<text x="114.6" y="189.4">49R9</text>
<text x="121.3" y="189.4">1%</text>
<text x="128.7" y="189.4">10R 1%</text>
<text x="170.4" y="188">3V3D/2.5D</text>
<text x="174" y="191.4">J2</text>
<text x="93.8" y="195.6">W_TX_P</text>
<text x="93.7" y="200.7">W_TX_N</text>
<text x="361.9" y="202.4">GND</text>
<text x="368.6" y="199.8">SV3</text>
<text x="93.5" y="205.8">W_RX_P</text>
<text x="123.2" y="207.4">C13</text>
<text x="130.8" y="207.4">6n8</text>
<text x="93.4" y="210.9">W_RX_N</text>
<text x="123.2" y="212.5">C17</text>
<text x="130.8" y="212.5">6n8</text>
<text x="306" y="213">CC2652RB1FRGZR</text>
<text x="341.6" y="215.1">GND</text>
<text x="108.7" y="217.1">R17</text>
<text x="121.4" y="217.1">R16</text>
<text x="109" y="225.2">49R9</text>
<text x="115.6" y="225.2">1%</text>
<text x="121.7" y="225.2">49R9</text>
<text x="128.3" y="225.2">1%</text>
<text x="269.7" y="226">R20</text>
<text x="303.2" y="226.5">R21</text>
<text x="314.5" y="226">LED1</text>
<text x="121.7" y="232.3">C18</text>
<text x="139.9" y="232.5">C12</text>
<text x="163.8" y="232.8">GND</text>
<text x="174" y="230.3">SI-60062-F</text>
<text x="268.8" y="231.3">100k</text>
<text x="303.2" y="230.8">1k</text>
<text x="314.5" y="233.6">LED2</text>
<text x="121.7" y="237.7">10n</text>
<text x="139.9" y="237.5">22n</text>
<text x="166.4" y="237.9">R18</text>
<text x="176.5" y="237.9">330R</text>
<text x="190.7" y="236.3">W_ACTLED</text>
<text x="303" y="238.4">1k</text>
<text x="303.5" y="234.1">R22</text>
<text x="118.1" y="245.5">GND</text>
<text x="135.9" y="245.5">GND</text>
<text x="166.4" y="243">R19</text>
<text x="176.5" y="243">330R</text>
<text x="190.7" y="241.3">W_LINKLED</text>
<text x="277.1" y="242.6">C32</text>
<text x="303.5" y="241.8">R23</text>
<text x="314.5" y="241.2">LED3</text>
<text x="368.6" y="243">SV2</text>
<text x="277.1" y="247.7">0.1u</text>
<text x="303.2" y="246">1k</text>
<text x="354.3" y="248.1">GND</text>
<text x="273" y="255.7">GND</text>
</g>
<g font-size="2.1">
<text x="267.7" y="47.1">4</text>
<text x="307.1" y="44.6">SIG</text>
<text x="313.5" y="45.7">1</text>
<text x="317" y="45.1" transform="rotate(-90 317 45.1)">3</text>
<text x="322" y="45.1" transform="rotate(-90 322 45.1)">2</text>
<text x="190.8" y="52.2">3</text>
<text x="196.6" y="53.3">BALP2</text>
<text x="206.3" y="53.3">UNBP</text>
<text x="216.9" y="52.2">1</text>
<text x="241.6" y="52.2">5</text>
<text x="247.4" y="53.3">RFIN</text>
<text x="258.6" y="48.2">VDD</text>
<text x="259" y="53.3">RF1</text>
<text x="267.7" y="52.2">3</text>
<text x="315.8" y="53.8" transform="rotate(-90 315.8 53.8)">GND1</text>
<text x="320.9" y="52.6" transform="rotate(-90 320.9 52.6)">GND</text>
<text x="190.8" y="57.3">4</text>
<text x="196.6" y="58.4">BALP3</text>
<text x="241.6" y="57.3">6</text>
<text x="247.4" y="58.4">CTRL</text>
<text x="259" y="55.8">RF2</text>
<text x="267.7" y="54.7">1</text>
<text x="188.8" y="62.3">5*2</text>
<text x="196.6" y="63.5">GND</text>
<text x="258.3" y="63.5">GND</text>
<text x="267.7" y="62.3">2</text>
<text x="116.3" y="71.1">VDD</text>
<text x="125.5" y="70">28</text>
<text x="93.1" y="77.6">37</text>
<text x="115.1" y="73.6">AVDD</text>
<text x="125.5" y="72.5">4*6</text>
<text x="93.1" y="82.7">31</text>
<text x="100.1" y="83.8">XO</text>
<text x="100.1" y="78.7">RSTN</text>
<text x="93.1" y="85.2">30</text>
<text x="100.1" y="86.3">XI</text>
<text x="93.1" y="92.8">35</text>
<text x="93.1" y="95.4">34</text>
<text x="93.1" y="90.3">36</text>
<text x="100.1" y="93.9">MOSI</text>
<text x="100.1" y="91.4">INTN</text>
<text x="116.6" y="91.4">TXN</text>
<text x="116.7" y="93.9">TXP</text>
<text x="125.5" y="90.3">1</text>
<text x="125.5" y="92.8">2</text>
<text x="93.1" y="100.4">32</text>
<text x="93.1" y="97.9">33</text>
<text x="100.1" y="101.5">SCSN</text>
<text x="100.1" y="99">SCLK</text>
<text x="100.1" y="96.5">MISO</text>
<text x="116.3" y="99">RXN</text>
<text x="116.5" y="101.5">RXP</text>
<text x="125.5" y="97.9">5</text>
<text x="125.5" y="100.4">6</text>
<text x="93.1" y="105.5">45</text>
<text x="100.1" y="106.6">PMODE0</text>
<text x="112.4" y="106.6">ACTLED</text>
<text x="125.5" y="105.5">27</text>
<text x="93.1" y="108">44</text>
<text x="93.1" y="110.6">43</text>
<text x="100.1" y="109.2">PMODE1</text>
<text x="100.1" y="111.7">PMODE2</text>
<text x="112" y="111.7">LINKLED</text>
<text x="112.2" y="109.2">DUPLED</text>
<text x="125.5" y="113.1">24</text>
<text x="125.5" y="110.6">25</text>
<text x="125.5" y="108">26</text>
<text x="301.3" y="113.1">45</text>
<text x="93.1" y="115.7">10</text>
<text x="100.1" y="116.8">EXRES1</text>
<text x="112.3" y="114.2">SPDLED</text>
<text x="301.3" y="115.7">48</text>
<text x="301.3" y="118.2">44</text>
<text x="308.4" y="114.2">VDDR</text>
<text x="308.4" y="116.8">VDDR_RF</text>
<text x="308.4" y="119.3">VDDS</text>
<text x="93.1" y="120.7">23</text>
<text x="93.1" y="123.3">38</text>
<text x="93.1" y="125.8">39</text>
<text x="100.1" y="121.9">RSVD1</text>
<text x="100.1" y="124.4">RSVD2</text>
<text x="113.5" y="121.9">TOCAP</text>
<text x="125.5" y="120.7">20</text>
<text x="125.5" y="125.8">22</text>
<text x="301.3" y="120.7">13</text>
<text x="301.3" y="123.3">22</text>
<text x="301.3" y="125.8">34</text>
<text x="308.4" y="121.9">VDDS2</text>
<text x="308.4" y="124.4">VDDS3</text>
<text x="93.1" y="128.4">40</text>
<text x="93.1" y="130.9">41</text>
<text x="100.1" y="126.9">RSVD3</text>
<text x="100.1" y="129.5">RSVD4</text>
<text x="115.4" y="126.9">1V2O</text>
<text x="125.5" y="130.9">18</text>
<text x="308.4" y="126.9">VDDS_DCDC</text>
<text x="93.1" y="133.4">42</text>
<text x="100.1" y="132">RSVD5</text>
<text x="100.1" y="134.6">RSVD6</text>
<text x="116.3" y="132">VBG</text>
<text x="301.3" y="133.4">35</text>
<text x="308.4" y="134.6">RESET_N</text>
<text x="94.3" y="138.5">7</text>
<text x="100.1" y="139.6">DNC</text>
<text x="125.5" y="143.6">29</text>
<text x="301.3" y="141.1">46</text>
<text x="301.3" y="138.5">47</text>
<text x="308.4" y="142.2">X48M_N</text>
<text x="308.4" y="139.6">X48M_P</text>
<text x="323.3" y="139.6">DCDC_SW</text>
<text x="325.3" y="142.2">DCOUPL</text>
<text x="338.8" y="138.5">33</text>
<text x="338.8" y="141.1">23</text>
<text x="114.7" y="147.3">AGND</text>
<text x="116.1" y="144.7">GND</text>
<text x="125.5" y="146.1">3*6</text>
<text x="302.5" y="146.1">3</text>
<text x="302.5" y="148.7">4</text>
<text x="308.4" y="147.3">X32K_Q1</text>
<text x="308.4" y="149.8">X32K_Q2</text>
<text x="328.7" y="149.8">RF_P</text>
<text x="338.8" y="148.7">1</text>
<text x="301.3" y="153.8">25</text>
<text x="308.4" y="154.9">JTAG_TCKC</text>
<text x="328.6" y="152.3">RF_N</text>
<text x="338.8" y="151.2">2</text>
<text x="301.3" y="156.3">24</text>
<text x="302.5" y="161.4">5</text>
<text x="308.4" y="157.4">JTAG_TMSC</text>
<text x="338.8" y="161.4">26</text>
<text x="302.5" y="163.9">6</text>
<text x="302.5" y="166.5">7</text>
<text x="308.4" y="162.5">DIO_0</text>
<text x="308.4" y="165">DIO_1</text>
<text x="308.4" y="167.6">DIO_2</text>
<text x="326.8" y="162.5">DIO_16</text>
<text x="326.8" y="165">DIO_17</text>
<text x="326.8" y="167.6">DIO_18</text>
<text x="338.8" y="163.9">27</text>
<text x="338.8" y="166.5">28</text>
<text x="250" y="171.5">6</text>
<text x="302.5" y="169">8</text>
<text x="302.5" y="171.5">9</text>
<text x="308.4" y="170.1">DIO_3</text>
<text x="308.4" y="172.7">DIO_4</text>
<text x="326.8" y="170.1">DIO_19</text>
<text x="326.8" y="172.7">DIO_20</text>
<text x="338.8" y="169">29</text>
<text x="338.8" y="171.5">30</text>
<text x="250" y="179.2">3</text>
<text x="250" y="176.6">4</text>
<text x="250" y="174.1">5</text>
<text x="301.3" y="174.1">10</text>
<text x="301.3" y="179.2">12</text>
<text x="301.5" y="176.6">11</text>
<text x="308.4" y="175.2">DIO_5</text>
<text x="308.4" y="177.7">DIO_6</text>
<text x="326.8" y="175.2">DIO_21</text>
<text x="326.8" y="177.7">DIO_22</text>
<text x="338.8" y="174.1">31</text>
<text x="338.8" y="176.6">32</text>
<text x="338.8" y="179.2">36</text>
<text x="250" y="184.2">1</text>
<text x="250" y="181.7">2</text>
<text x="301.3" y="181.7">14</text>
<text x="301.3" y="184.2">15</text>
<text x="308.4" y="180.3">DIO_7</text>
<text x="308.4" y="182.8">DIO_8</text>
<text x="308.4" y="185.4">DIO_9</text>
<text x="326.8" y="180.3">DIO_23</text>
<text x="326.8" y="182.8">DIO_24</text>
<text x="326.8" y="185.4">DIO_25</text>
<text x="338.8" y="181.7">37</text>
<text x="338.8" y="184.2">38</text>
<text x="366" y="181.7">1</text>
<text x="366" y="184.2">2</text>
<text x="301.3" y="186.8">16</text>
<text x="301.3" y="189.3">17</text>
<text x="301.3" y="191.9">18</text>
<text x="308.4" y="187.9">DIO_10</text>
<text x="308.4" y="190.4">DIO_11</text>
<text x="326.8" y="187.9">DIO_26</text>
<text x="326.8" y="190.4">DIO_27</text>
<text x="338.8" y="186.8">39</text>
<text x="338.8" y="189.3">40</text>
<text x="338.8" y="191.9">41</text>
<text x="366" y="186.8">3</text>
<text x="366" y="189.3">4</text>
<text x="366" y="191.9">5</text>
<text x="170.4" y="194.4">1</text>
<text x="170.4" y="196.9">2</text>
<text x="176.3" y="195.5">TD+</text>
<text x="301.3" y="194.4">19</text>
<text x="301.3" y="196.9">20</text>
<text x="308.4" y="193">DIO_12</text>
<text x="308.4" y="195.5">DIO_13</text>
<text x="326.8" y="193">DIO_28</text>
<text x="326.8" y="195.5">DIO_29</text>
<text x="338.8" y="194.4">42</text>
<text x="338.8" y="196.9">43</text>
<text x="366" y="194.4">6</text>
<text x="170.4" y="199.5">3</text>
<text x="170.4" y="202">4</text>
<text x="176.3" y="198">TCT</text>
<text x="176.3" y="200.6">TD-</text>
<text x="176.3" y="203.1">RD+</text>
<text x="301.3" y="199.5">21</text>
<text x="308.4" y="198">DIO_14</text>
<text x="308.4" y="200.6">DIO_15</text>
<text x="326.8" y="198">DIO_30</text>
<text x="170.4" y="204.6">5</text>
<text x="170.4" y="207.1">6</text>
<text x="170.4" y="209.6">8</text>
<text x="176.3" y="205.7">RCT</text>
<text x="176.3" y="208.2">RD-</text>
<text x="329.7" y="208.2">EGP</text>
<text x="338.8" y="207.1">49*10</text>
<text x="170.4" y="214.7">9</text>
<text x="176.3" y="210.7">P8</text>
<text x="169.3" y="217.2">10</text>
<text x="169.4" y="219.8">11</text>
<text x="167" y="224.9">S1*2</text>
<text x="169.3" y="222.3">12</text>
<text x="176.3" y="226">SHIELD</text>
<text x="363.5" y="227.4">1</text>
<text x="374.4" y="227.4">2</text>
<text x="363.5" y="229.9">3</text>
<text x="363.5" y="232.5">5</text>
<text x="374.4" y="229.9">4</text>
<text x="374.4" y="232.5">6</text>
<text x="363.5" y="235">7</text>
<text x="363.5" y="237.6">9</text>
<text x="374.4" y="235">8</text>
<text x="374.4" y="237.6">10</text>
</g>
<g font-size="1.8">
<text x="44.6" y="37.9">3V3D/2.5D</text>
<text x="170.2" y="37.9">3V3A</text>
<text x="271.7" y="43">3V3D/2.5D</text>
<text x="175.7" y="53.2">RF_N</text>
<text x="175.8" y="58.2">RF_P</text>
<text x="221.9" y="58.2">ANT_CTRL</text>
<text x="97.8" y="66.4">U1</text>
<text x="76.6" y="93.8">W_MOSI</text>
<text x="78.2" y="91.3">W_INT</text>
<text x="76.6" y="96.3">W_MISO</text>
<text x="77.6" y="98.9">W_CLK</text>
<text x="78.6" y="101.4">W_CS</text>
<text x="255.4" y="104">3V3D/2.5D</text>
<text x="370.8" y="106.5">3V3D/2.5D</text>
<text x="255.4" y="124.3">3V3D/2.5D</text>
<text x="288.9" y="134.4">C_RESET</text>
<text x="353" y="149.7">RF_P</text>
<text x="97.7" y="151.8">W5500</text>
<text x="286" y="154.8">TCK</text>
<text x="353" y="152.2">RF_N</text>
<text x="285.8" y="157.3">TMS</text>
<text x="280.3" y="162.4">ANT_CTRL</text>
<text x="350.5" y="167.4">W_INT</text>
<text x="353" y="162.4">TDO</text>
<text x="353" y="164.9">TDI</text>
<text x="350.5" y="170">W_MOSI</text>
<text x="350.5" y="172.5">W_MISO</text>
<text x="350.5" y="175.1">W_CLK</text>
<text x="350.5" y="177.6">W_CS</text>
<text x="256.5" y="185.2">3V3D/2.5D</text>
<text x="362.5" y="180.8" transform="rotate(-90 362.5 180.8)">3V3D/2.5D</text>
<text x="271.3" y="197.9">C_UART0_RX/2.6B</text>
<text x="271.5" y="200.5">C_UART0_TX/2.6B</text>
<text x="281.9" y="218.2">3V3D/2.5D</text>
<text x="299.7" y="223.3">3V3D/2.5D</text>
<text x="332.7" y="228.4">LED1</text>
<text x="349.4" y="228.4">3V3D/2.5D</text>
<text x="281.9" y="236">C_RESET</text>
<text x="332.7" y="236">LED2</text>
<text x="332.7" y="243.6">LED3</text>
</g>
<g font-size="1.4">
<text x="182.9" y="216.1">YELLOW</text>
<text x="182.9" y="221.2">GREEN</text>
<text x="388.4" y="238.4">C_RESET</text>
</g>
<g font-size="1.1">
<text x="294.5" y="174.8">LED1</text>
<text x="294.5" y="177.4">LED2</text>
<text x="294.5" y="179.9">LED3</text>
<text x="388.3" y="228.2">TMS</text>
<text x="388.3" y="230.7">TCK</text>
<text x="388.3" y="233.2">TDO</text>
<text x="388.3" y="235.8">TDI</text>
</g>
</svg>
